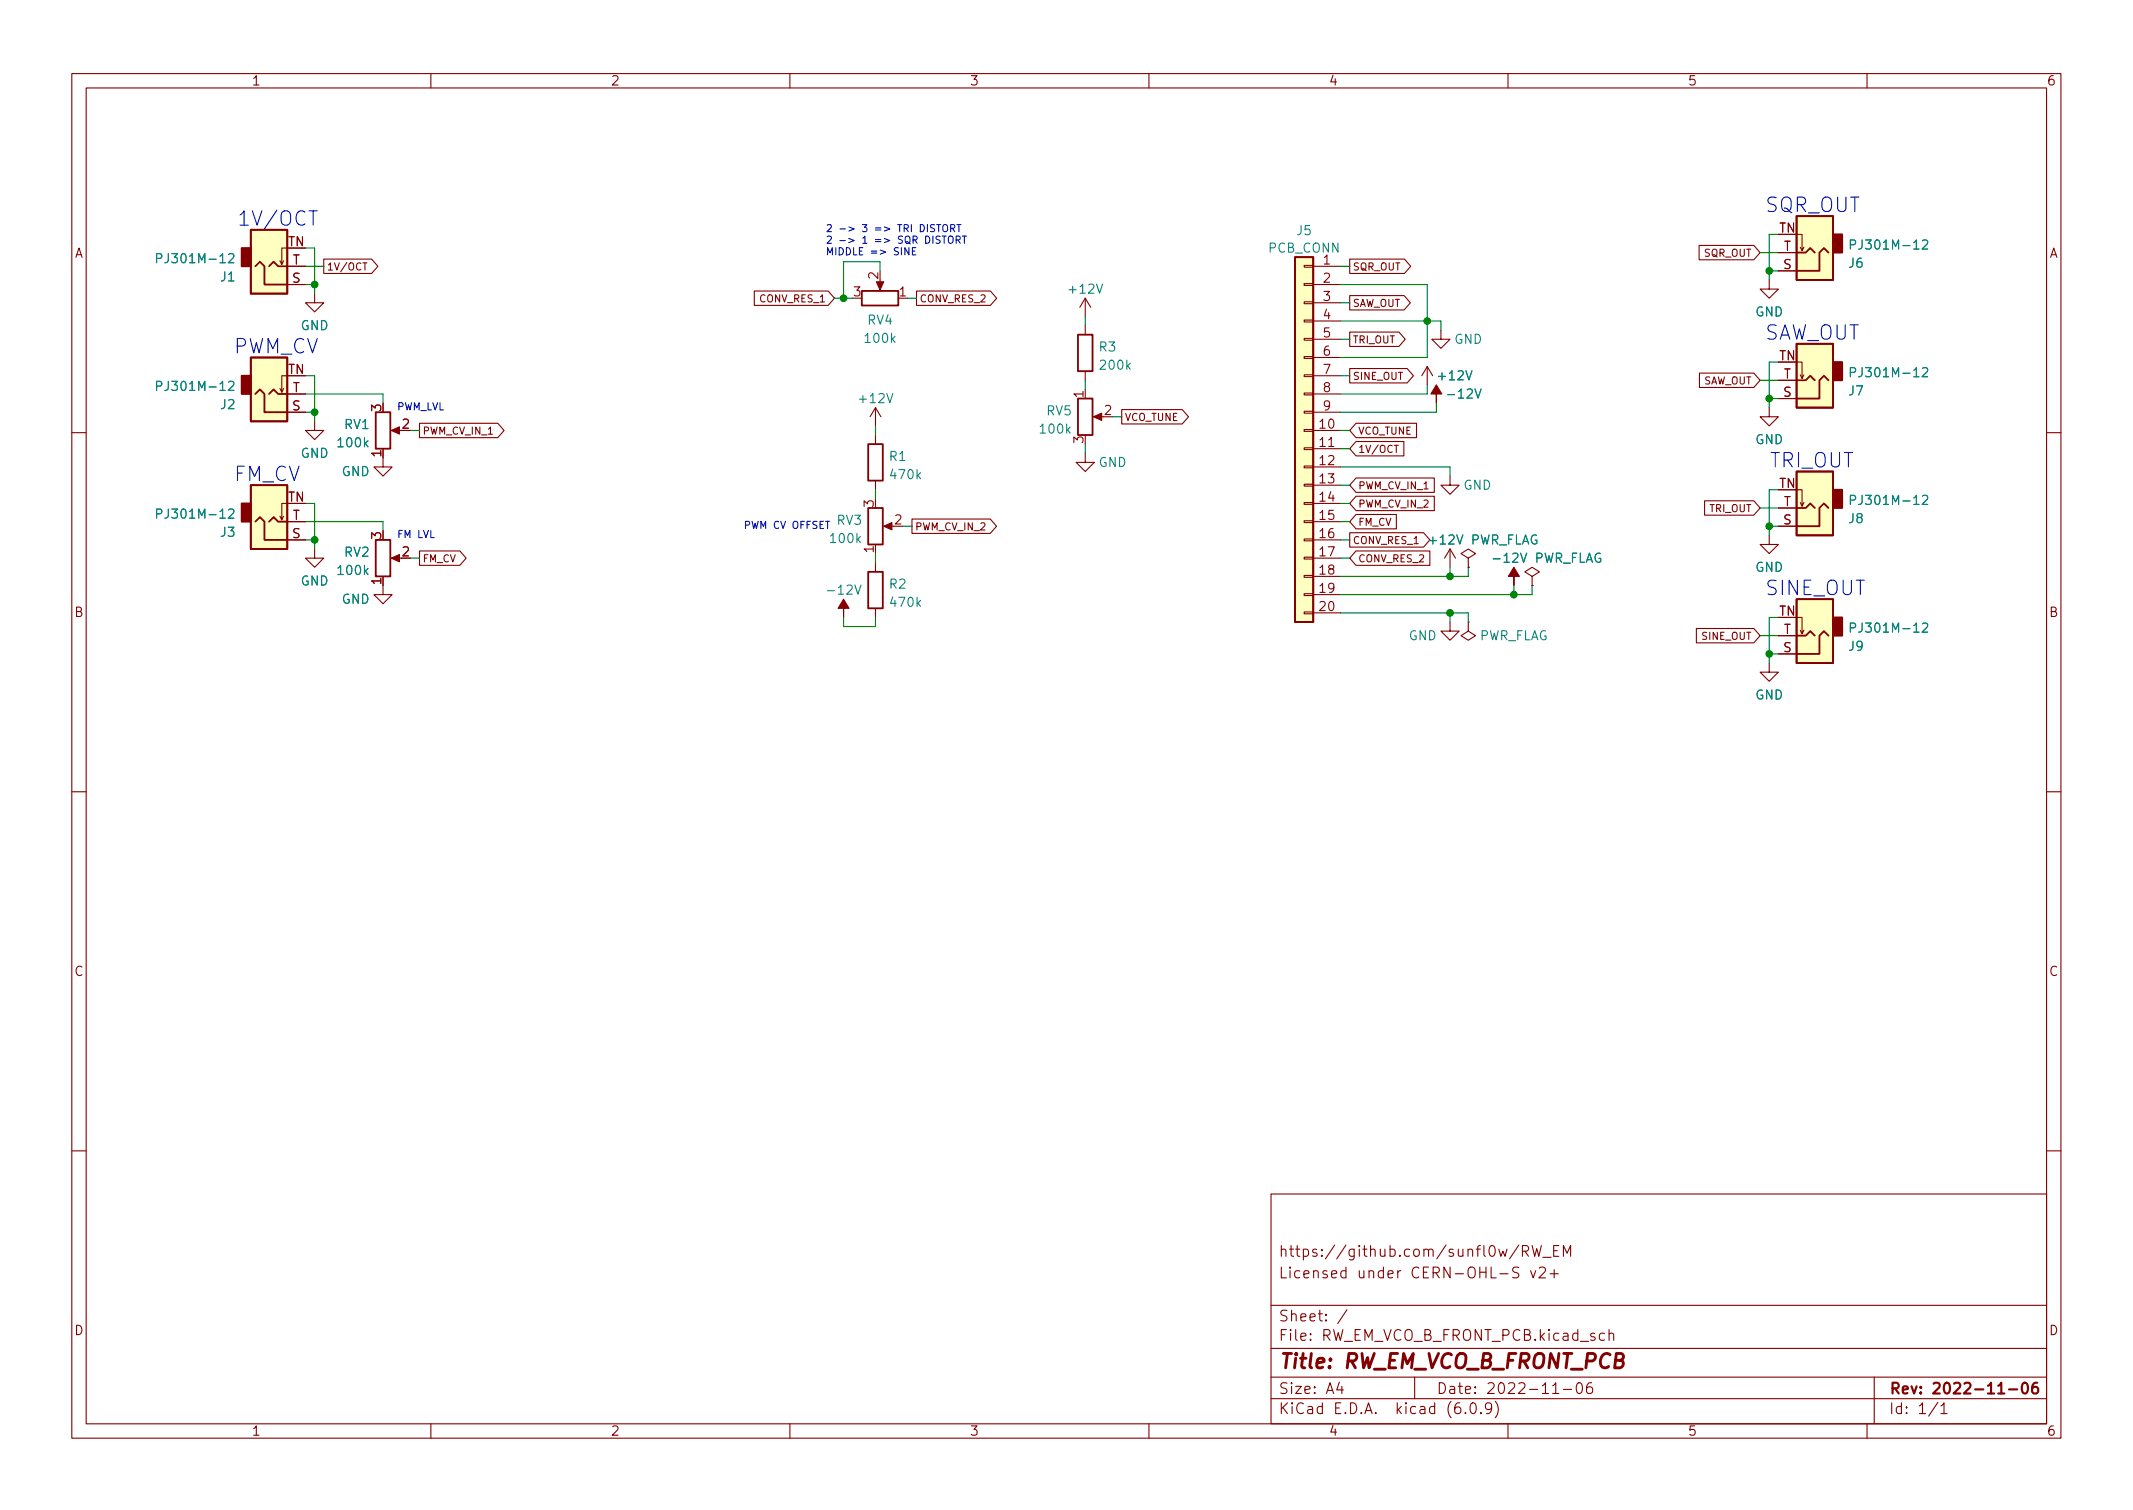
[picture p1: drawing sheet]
<svg xmlns="http://www.w3.org/2000/svg" width="297mm" height="210mm" viewBox="0 0 297 210" stroke-linecap="round" stroke-linejoin="round" font-family="sans-serif">
<g fill="none" stroke="#840000" stroke-width=".15">
<path d="M10 10.2h277v190.1h-277zM12 12.2h273v186.1h-273zM60 10.2v2M110 10.2v2M160 10.2v2M210 10.2v2M260 10.2v2M39.5 36.3l-.3 .5M40 34.5h-.8v2.3l-.2-.5M40 37.1h2.5M40 39.6h2.5M45.1 36.1h6.7l.8 1-.8 1h-6.7z"/>
<path d="M50.5 36.6h.6M122.6 39v1M181.6 39.5h1.3v.2h-1.3zM181.6 37h1.3v.2h-1.3zM182.9 37.1h3.8M182.9 39.6h3.8M188 36.1h7.6l.9 1-.9 1h-7.6zM236.6 34.2h7.6l.9 1-.9 1h-7.6zM246.4 39v1.3h-1.3l1.3 1.2 1.2-1.2h-1.2M247.6 37.7h2.6M247.6 35.2h2.6M250.2 32.6h.8v2.3l.2-.5"/>
<path d="M250.7 34.4l.3 .5M39.5 54.1l-.3 .5M40 52.3h-.8v2.3l-.2-.5M40 54.9h2.5M40 57.4h2.5M43.8 40.9v1.3h1.3l-1.3 1.2-1.3-1.2h1.3M43.8 58.7v1.2h1.3l-1.3 1.3-1.3-1.3h1.3M54.9 59.9h1M58.4 58.9h10.9l.9 1-.9 1h-10.9zM105 40.5h10.3l.9 1-.9 1h-10.3zM121.9 56.8v2.5M121.9 56.8l-.7 1.2"/>
<path d="M121.9 56.8l.8 1.2M127.6 40.5h10.3l.9 1-.9 1h-10.3zM151.1 41.5v2.6M151.1 45.3v1.3M151.1 51.7v1.3M151.1 41.5l-.7 1.3M151.1 41.5l.8 1.3M152.7 58h1M156.2 57h8.4l.9 1-.9 1h-8.4zM181.6 59.8h1.3v.3h-1.3zM181.6 57.3h1.3v.2h-1.3zM181.6 54.7h1.3v.3h-1.3z"/>
<path d="M181.6 52.2h1.3v.2h-1.3zM181.6 49.7h1.3v.2h-1.3zM181.6 47.1h1.3v.3h-1.3zM181.6 44.6h1.3v.2h-1.3zM181.6 42h1.3v.3h-1.3zM182.9 59.9h3.8M182.9 42.2h3.8M182.9 44.7h3.8M182.9 47.2h3.8M182.9 49.8h3.8M182.9 52.3h3.8M182.9 54.9h3.8"/>
<path d="M182.9 57.4h3.8M188 41.2h7.5l.9 1-.9 1h-7.5zM188 46.2h6.8l.9 1-.9 1h-6.8zM188 51.3h8l.8 1-.8 1h-8zM188.8 58.9h8.5v2h-8.5l-.8-1zM198.8 51l.7 1.3M198.8 51v2.6M198.8 51l-.8 1.3M200.7 46v1.2h-1.3l1.3 1.3 1.2-1.3h-1.2M236.7 52h7.5l.9 1-.9 1h-7.5zM246.4 56.8v1.2h-1.3l1.3 1.3 1.2-1.3h-1.2M247.6 55.5h2.6"/>
<path d="M247.6 53h2.6M250.2 50.4h.8v2.3l.2-.5M250.7 52.2l.3 .5M10 60.2h2M39.5 71.9l-.3 .5M40 70.1h-.8v2.3l-.2-.5M40 72.6h2.5M40 75.2h2.5M43.8 76.4v1.3h1.3l-1.3 1.3-1.3-1.3h1.3M53.3 63.7v1.3h1.3l-1.3 1.3-1.2-1.3h1.2M54.9 77.7h1M58.4 76.7h5.6l.9 1-.9 1h-5.6z"/>
<path d="M121.9 60.6v1.2M121.9 66.9v1.3M121.9 78.4v1.2M123.4 73.3h1.1M127 72.3h10.9l.9 1-.9 1h-10.9zM151.1 63.1v1.3h-1.2l1.2 1.3 1.3-1.3h-1.3M181.6 77.6h1.3v.2h-1.3zM181.6 75.1h1.3v.2h-1.3zM181.6 72.5h1.3v.3h-1.3zM181.6 70h1.3v.2h-1.3zM181.6 67.4h1.3v.3h-1.3zM181.6 64.9h1.3v.2h-1.3z"/>
<path d="M181.6 62.4h1.3v.2h-1.3zM182.9 62.5h3.8M182.9 65h3.8M182.9 67.6h3.8M182.9 70.1h3.8M182.9 72.6h3.8M182.9 75.2h3.8M182.9 77.7h3.8M188 74.2h10.2l.9 1-.9 1h-10.2zM188.8 61.5h6.7v2h-6.7l-.8-1zM188.8 69.1h10.9v2h-10.9l-.8-1zM188.8 66.6h10.9v2h-10.9l-.8-1z"/>
<path d="M188.8 71.6h5.7v2h-5.7l-.8-1zM188.8 76.7h10.3v2h-10.3l-.8-1zM194.2 62h.5M201.9 66.3v1.3h-1.2l1.2 1.2 1.3-1.2h-1.3M201.9 76.4l.8 1.3M201.9 76.4v2.6M201.9 76.4l-.7 1.3M204.5 77.7l1-.6-1-.7-1 .7 1 .6v1.3M204.5 79h.1M237.4 69.7h6.8l.9 1-.9 1h-6.8zM246.4 74.5v1.3h-1.3l1.3 1.3 1.2-1.3h-1.2M247.6 73.3h2.6"/>
<path d="M247.6 70.7h2.6M250.2 68.2h.8v2.3l.2-.5M250.7 70l.3 .5M285 60.2h2M53.3 81.5v1.3h1.3l-1.3 1.3-1.2-1.3h1.2M121.9 84.7v1.3M181.6 85.2h1.3v.3h-1.3zM181.6 82.7h1.3v.2h-1.3zM181.6 80.1h1.3v.3h-1.3zM182.9 80.3h3.8M182.9 82.8h3.8M182.9 85.3h3.8"/>
<path d="M201.9 86.6v1.3h-1.2l1.2 1.2 1.3-1.2h-1.3M204.5 86.6v1.3l1 .6-1 .6-1-.6 1-.6M204.5 86.6h.1M213.4 80.3l1-.7-1-.6-1.1 .6 1.1 .7v1.2M213.4 81.5h.1M236.2 87.5h8l.9 1-.9 1h-8zM246.4 92.3v1.3h-1.3l1.3 1.3 1.2-1.3h-1.2M247.6 91.1h2.6M247.6 88.5h2.6M250.2 86h.8v2.3l.2-.5M250.7 87.8l.3 .5M10 110.2h2"/>
<path d="M285 110.2h2M10 160.2h2M177 166.3h108v32h-108zM211.5 176.5l-.2-.1-.5 .1a.36 .36 0 0 0-.1 .4 .36 .36 0 0 0 .2 .2 .55 .55 0 0 1 .6 .4l-.1 .3-.2 .1h-.6M211.5 173.4l-1.3 1.9M212 174.2h.6a.41 .41 0 0 0 .3-.4 .41 .41 0 0 0-.3-.4h-.6v1.5M212.4 174.2l.5 .7M213.1 176.9l.4 1 .4-1M213.4 173.4l.3 1.5 .3-1 .3 1 .3-1.5M214.4 176.6l.2-.2 .5 .1a.41 .41 0 0 1 0 .6l-.8 .8h.9M214.9 175.1h1.1M215.9 177.4h1.1"/>
<path d="M216.4 174.1h.5M216.4 176.8v1.1M217.1 173.4h-.7v1.5h.7M217.7 174.9v-1.5l.5 1.1 .5-1.1v1.5M285 160.2h2M60 198.3v2M110 198.3v2M160 198.3v2M177 194.8h108M177 191.8h108M177 187.8h108M177 181.8h108"/>
<path d="M186.5 192.5l-.4 1h1M186.9 193v1M187.6 182.4l-1.3 1.9M197 191.8v3M204.1 196.7v.1h-.1l.1-.1v.1M204.9 195.4a.36 .36 0 0 1 .6 .2 .77 .77 0 0 1-.4 1.2 1 1 0 0 1-.2-1.4zM206.2 196.7l.1 .1h-.1h-.1l.1-.1v.1M207.7 196l-.3 .3h-.3l-.2-.3v-.4l.1-.2 .4-.1 .2 .2a.99 .99 0 0 1-.3 1.3h-.3M208.2 195.1a1.72 1.72 0 0 1 0 2.3M210 198.3v2M216.2 194h.9M217.7 193.5h1.2"/>
<path d="M219.7 192.6a.36 .36 0 0 1 .6 .2 .77 .77 0 0 1-.4 1.2 1 1 0 0 1-.2-1.4zM221.6 192.5a.59 .59 0 0 0-.7 .7v.5l.2 .3h.4l.2-.1 .1-.5-.2-.2-.4-.1-.3 .3M223.4 185.7l-.4-.1-.3 .3v.4l.2 .3h.1h.4M224.1 185.8a.37 .37 0 0 1 .6 0v.8M224.1 185.1v1.5M260 198.3v2M261 191.8v6.5M269.9 195.3l-1.3 1.9M270.3 195.8l.4-.5v1.5M270.3 196.8h.9"/>
</g>
<path d="M279.8 193.5h1.1M281.7 192.7a.36 .36 0 0 1 .4-.2 .36 .36 0 0 1 .2 .3 .77 .77 0 0 1-.4 1.2 .91 .91 0 0 1-.2-1.3zM283.7 192.5a.59 .59 0 0 0-.7 .7v.5l.1 .3h.5l.2-.1v-.5l-.1-.2-.4-.1-.3 .3" fill="none" stroke="#840000" stroke-width=".3"/>
<g fill="#840000" stroke="#840000" stroke-width=".15">
<path d="M54.5 59.9l1.1-.5v1z"/>
<path d="M200 53.6l.8 1.3h-.8v1.2v-1.2h-.7z"/>
<path d="M152.3 58l1.1-.5v1z"/>
<path d="M117.5 83.4l.7 1.3h-.7v1.3v-1.3h-.8z"/>
<path d="M122 39.2h1.1l-.5 1.2z"/>
<path d="M210.8 79l.8 1.3h-.8v1.2v-1.2h-.7z"/>
<path d="M123.1 73.3l1.1-.5v1z"/>
<path d="M54.5 77.7l1.1-.5v1z"/>
</g>
<g fill="none" stroke="#840000" stroke-width=".25">
<path d="M34.9 32h5.1v8.9h-5.1zM35.6 37.1l.6-.7 .6 .7v2.5h3.2M37.5 37.1l.6-.7 .6 .7h1.3M180.3 35.8h2.6v50.8h-2.6zM250.2 30.1h5.1v8.9h-5.1zM250.2 35.2h1.3l.6-.7 .6 .7M254.6 35.2l-.6-.7-.6 .7v2.5h-3.2M34.9 49.8h5.1v8.9h-5.1zM35.6 54.9l.6-.7 .6 .7v2.5h3.2M37.5 54.9l.6-.7 .6 .7h1.3M52.3 57.4h2.1v5.1h-2.1zM120 40.5h5.1v2h-5.1z"/>
<path d="M150.1 55.5h2v5.1h-2zM150.1 46.6h2v5.1h-2zM250.2 47.9h5.1v8.9h-5.1zM250.2 53h1.3l.6-.7 .6 .7M254.6 53l-.6-.7-.6 .7v2.5h-3.2M34.9 67.6h5.1v8.8h-5.1zM35.6 72.6l.6-.6 .6 .6v2.6h3.2M37.5 72.6l.6-.6 .6 .6h1.3M52.3 75.2h2.1v5.1h-2.1zM120.9 61.8h2v5.1h-2zM120.9 79.6h2v5.1h-2zM120.9 70.7h2v5.1h-2z"/>
<path d="M250.2 65.7h5.1v8.8h-5.1zM250.2 70.7h1.3l.6-.6 .6 .6M254.6 70.7l-.6-.6-.6 .6v2.6h-3.2M250.2 83.4h5.1v8.9h-5.1zM250.2 88.5h1.3l.6-.6 .6 .6M254.6 88.5l-.6-.6-.6 .6v2.6h-3.2"/>
</g>
<g fill="#ffffc2" stroke="#ffffc2" stroke-width=".14">
<path d="M180.3 35.8h2.6v50.8h-2.6z"/>
<path d="M34.9 67.6h5.1v8.8h-5.1z"/>
<path d="M250.2 30.1h5.1v8.9h-5.1z"/>
<path d="M34.9 32h5.1v8.9h-5.1z"/>
<path d="M34.9 49.8h5.1v8.9h-5.1z"/>
<path d="M250.2 65.7h5.1v8.8h-5.1z"/>
<path d="M250.2 83.4h5.1v8.9h-5.1z"/>
<path d="M250.2 47.9h5.1v8.9h-5.1z"/>
</g>
<g fill="#840000" stroke="#840000" stroke-width=".25">
<path d="M33.7 70.1h1.2v2.5h-1.2z"/>
<path d="M255.3 32.6h1.2v2.6h-1.2z"/>
<path d="M33.7 34.5h1.2v2.6h-1.2z"/>
<path d="M33.7 52.3h1.2v2.6h-1.2z"/>
<path d="M255.3 68.2h1.2v2.5h-1.2z"/>
<path d="M255.3 86h1.2v2.5h-1.2z"/>
<path d="M255.3 50.4h1.2v2.6h-1.2z"/>
</g>
<g fill="none" stroke="#008484" stroke-width=".15">
<path d="M21.8 36l.6-.1 .1-.2v-.3l-.2-.1h-.5v1.3M31.8 35.4l.2-.1h.3l.2 .1 .1 .3-.1 .2-.7 .7h.8M257.7 34.1l.6-.1 .1-.2-.1-.3-.1-.1h-.5v1.3M267.7 33.5l.2-.1h.3l.2 .1v.3v.2l-.7 .7h.7M21.8 53.8l.6-.1 .1-.2v-.3l-.2-.1h-.5v1.3M31.8 53.2l.2-.1h.3l.2 .1 .1 .3-.1 .1-.7 .8h.8M257.7 51.9l.6-.1 .1-.2-.1-.3-.1-.1h-.5v1.3M267.7 51.3l.2-.1h.3l.2 .1v.3v.1l-.7 .8h.7M21.8 71.5h.6l.1-.2v-.3l-.2-.1h-.5v1.2M31.8 71l.2-.1h.3l.2 .1 .1 .2-.1 .2-.7 .7h.8M257.7 69.6h.6l.1-.2-.1-.3-.1-.1h-.5v1.2M267.7 69.1l.2-.1h.3l.2 .1v.2v.2l-.7 .7h.7"/>
<path d="M257.7 87.4h.6l.1-.2-.1-.3-.1-.1h-.5v1.2M267.7 86.9l.2-.1h.3l.2 .1v.2v.2l-.7 .7h.7"/>
</g>
<g fill="none" stroke="#0000c2" stroke-width=".15">
<path d="M33.4 29.9l.6-.5v2M33.4 31.4h1.2M126.6 34.5v1l-.6-1v1M127.1 35h.3M127.5 34.5h-.4v1h.4M130.2 31.3h-.4l-.2 .2 .1 .2 .4 .2v.3l-.1 .1-.4-.1M130.4 31.3h.6M130.7 31.3v1M131.2 32.9h.6M131.3 31.4l.2-.1a.34 .34 0 0 1 .5 .3v.3a.33 .33 0 0 1-.4 .4 .33 .33 0 0 1-.3-.4zM131.5 32.9v1M132.1 33l.2-.1a.34 .34 0 0 1 .4 .3v.3a.33 .33 0 0 1-.3 .4 .33 .33 0 0 1-.3-.4z"/>
<path d="M132.4 31.8l.5-.1 .1-.1-.1-.2-.5-.1v1M132.6 31.8l.4 .5M133.2 33.4h.4l.1-.2v-.2l-.5-.1v1M133.2 31.3h.6M133.4 33.4l.3 .5M133.5 31.3v1M134 32.9h.6M134.3 32.9v1"/>
</g>
<g fill="none" stroke="#008400" stroke-width=".15">
<path d="M42.5 37.1h2.6M42.5 39.6h1.3M42.5 34.5h1.3v6.4M122.6 37.7v-1.3h-5.1v5.1M186.7 37.1h1.3M186.7 39.6h12.1v10.2h-12.1M245.1 35.2h2.5M246.4 37.7h1.2M247.6 32.6h-1.2v6.4M42.5 52.3h1.3v6.4M42.5 54.9h10.8v1.2M42.5 57.4h1.3"/>
<path d="M57.1 59.9h1.3M116.2 41.5h2.5M121.9 59.3v1.3M126.4 41.5h1.2M151.1 44.1v1.2M151.1 53v1.2M154.9 58h1.3M186.7 44.7h14v1.3M186.7 47.2h1.3M186.7 42.2h1.3M186.7 52.3h1.3M186.7 59.9h1.3"/>
<path d="M198.8 53.6v1.3h-12.1M200 56.1v1.3h-13.3M245.1 53h2.5M246.4 55.5h1.2M247.6 50.4h-1.2v6.4M42.5 75.2h1.3M42.5 70.1h1.3v6.3M42.5 72.6h10.8v1.3M57.1 77.7h1.3M121.9 68.2v1.3M121.9 77.1v1.3M125.7 73.3h1.3"/>
<path d="M151.1 61.8v1.3M186.7 75.2h1.3M186.7 72.6h1.3M186.7 77.7h1.3M186.7 65h15.2v1.3M186.7 62.5h1.3M186.7 70.1h1.3M186.7 67.6h1.3M201.9 79v1.3M204.5 79v1.3h-17.8M245.1 70.7h2.5M246.4 73.3h1.2"/>
<path d="M247.6 68.2h-1.2v6.3M117.5 86v1.2h4.4v-1.2M186.7 85.3h17.8v1.3M201.9 85.3v1.3M210.8 81.5v1.3M213.4 81.5v1.3h-26.7M245.1 88.5h2.5M246.4 91.1h1.2M247.6 86h-1.2v6.3"/>
</g>
<g fill="#008400" stroke="#008400" stroke-width=".15">
<circle cx="246.4" cy="91.1" r=".46"/>
<circle cx="246.4" cy="73.3" r=".46"/>
<circle cx="246.4" cy="37.7" r=".46"/>
<circle cx="246.4" cy="55.5" r=".46"/>
<circle cx="198.8" cy="44.7" r=".46"/>
<circle cx="43.8" cy="57.4" r=".46"/>
<circle cx="43.8" cy="39.6" r=".46"/>
<circle cx="43.8" cy="75.2" r=".46"/>
<circle cx="117.5" cy="41.5" r=".46"/>
<circle cx="201.9" cy="80.3" r=".46"/>
<circle cx="201.9" cy="85.3" r=".46"/>
<circle cx="210.8" cy="82.8" r=".46"/>
</g>
<g font-size="2.8" fill="#0000c2">
<text x="245.7" y="29.5">SQR_OUT</text>
<text x="34.4" y="31.4">1V/OCT</text>
<text x="245.7" y="47.3">SAW_OUT</text>
<text x="32.2" y="49.2">PWM_CV</text>
<text x="246.4" y="65.1">TRI_OUT</text>
<text x="32.5" y="67">FM_CV</text>
<text x="245.7" y="82.9">SINE_OUT</text>
</g>
<text font-size="2.8" fill="#840000" x="178" y="190.6">Title: RW_EM_VCO_B_FRONT_PCB</text>
<g font-size="2.1" fill="#840000">
<text x="178" y="178">Licensed under CERN-OHL-S v2+</text>
<text x="178" y="175">https://github.com/sunfl0w/RW_EM</text>
<text x="178" y="184">Sheet: /</text>
<text x="178" y="186.7">File: RW_EM_VCO_B_FRONT_PCB.kicad_sch</text>
<text x="178" y="196.9">KiCad E.D.A. kicad (6.0.9)</text>
<text x="178" y="194.1">Size: A4</text>
<text x="200" y="194.1">Date: 2022-11-06</text>
<text x="263" y="194.1">Rev: 2022-11-06</text>
<text x="263" y="196.9">Id: 1/1</text>
</g>
<g font-size="1.8" fill="#840000">
<text x="35" y="11.9">1</text>
<text x="85" y="11.9">2</text>
<text x="135" y="11.9">3</text>
<text x="185" y="11.9">4</text>
<text x="235" y="11.9">5</text>
<text x="285" y="11.9">6</text>
<text x="10.3" y="35.9">A</text>
<text x="40.1" y="34.3">TN</text>
<text x="247.7" y="32.4">TN</text>
<text x="248.4" y="34.9">T</text>
<text x="285.3" y="35.9">A</text>
<text x="40.7" y="39.4">S</text>
<text x="40.7" y="36.8">T</text>
<text x="118.9" y="41.3">3</text>
<text x="122.3" y="38.8" transform="rotate(-90 122.3 38.8)">2</text>
<text x="125.2" y="41.3">1</text>
<text x="184.3" y="36.8">1</text>
<text x="184.3" y="39.4">2</text>
<text x="184.3" y="41.9">3</text>
<text x="248.3" y="37.5">S</text>
<text x="184.3" y="44.4">4</text>
<text x="184.3" y="47">5</text>
<text x="40.1" y="52.1">TN</text>
<text x="184.3" y="49.5">6</text>
<text x="184.3" y="52.1">7</text>
<text x="247.7" y="50.2">TN</text>
<text x="248.4" y="52.7">T</text>
<text x="40.7" y="57.1">S</text>
<text x="40.7" y="54.6">T</text>
<text x="53.1" y="57.3" transform="rotate(-90 53.1 57.3)">3</text>
<text x="56" y="59.7">2</text>
<text x="150.9" y="55.4" transform="rotate(-90 150.9 55.4)">1</text>
<text x="153.8" y="57.8">2</text>
<text x="183.8" y="59.7">10</text>
<text x="184.3" y="54.6">8</text>
<text x="184.3" y="57.1">9</text>
<text x="248.3" y="55.2">S</text>
<text x="53.1" y="63.6" transform="rotate(-90 53.1 63.6)">1</text>
<text x="150.9" y="61.7" transform="rotate(-90 150.9 61.7)">3</text>
<text x="183.8" y="62.2">11</text>
<text x="183.8" y="64.8">12</text>
<text x="40.1" y="69.8">TN</text>
<text x="121.7" y="70.6" transform="rotate(-90 121.7 70.6)">3</text>
<text x="183.8" y="67.3">13</text>
<text x="183.8" y="69.8">14</text>
<text x="247.7" y="67.9">TN</text>
<text x="248.4" y="70.5">T</text>
<text x="40.7" y="74.9">S</text>
<text x="40.7" y="72.4">T</text>
<text x="53.1" y="75" transform="rotate(-90 53.1 75)">3</text>
<text x="56" y="77.5">2</text>
<text x="121.7" y="76.9" transform="rotate(-90 121.7 76.9)">1</text>
<text x="124.6" y="73">2</text>
<text x="183.8" y="72.4">15</text>
<text x="183.8" y="74.9">16</text>
<text x="183.8" y="77.5">17</text>
<text x="248.3" y="73">S</text>
<text x="53.1" y="81.4" transform="rotate(-90 53.1 81.4)">1</text>
<text x="183.8" y="80">18</text>
<text x="183.8" y="82.5">19</text>
<text x="10.3" y="85.9">B</text>
<text x="183.8" y="85.1">20</text>
<text x="247.7" y="85.7">TN</text>
<text x="248.4" y="88.3">T</text>
<text x="285.3" y="85.9">B</text>
<text x="248.3" y="90.8">S</text>
<text x="10.3" y="135.9">C</text>
<text x="285.3" y="135.9">C</text>
<text x="10.3" y="185.9">D</text>
<text x="285.3" y="185.9">D</text>
<text x="35" y="199.9">1</text>
<text x="85" y="199.9">2</text>
<text x="135" y="199.9">3</text>
<text x="185" y="199.9">4</text>
<text x="235" y="199.9">5</text>
<text x="285" y="199.9">6</text>
</g>
<g font-size="1.8" fill="#008484">
<text x="176.6" y="35.2">PCB_CONN</text>
<text x="180.6" y="32.7">J5</text>
<text x="258.5" y="34.7">PJ301M-12</text>
<text x="22.6" y="36.6">PJ301M-12</text>
<text x="30.7" y="39.2">J1</text>
<text x="149" y="40.9">+12V</text>
<text x="257.5" y="37.3">J6</text>
<text x="41.8" y="46">GND</text>
<text x="120.6" y="47.7">100k</text>
<text x="120.8" y="45.2">RV4</text>
<text x="202.5" y="47.9">GND</text>
<text x="244.4" y="44.1">GND</text>
<text x="153.1" y="48.9">R3</text>
<text x="153.3" y="51.5">200k</text>
<text x="200.5" y="53">+12V</text>
<text x="258.5" y="52.5">PJ301M-12</text>
<text x="22.6" y="54.4">PJ301M-12</text>
<text x="30.7" y="57">J2</text>
<text x="48" y="59.7">RV1</text>
<text x="119.8" y="56.1">+12V</text>
<text x="145.8" y="57.8">RV5</text>
<text x="202" y="55.5">-12V</text>
<text x="257.5" y="55.1">J7</text>
<text x="41.8" y="63.7">GND</text>
<text x="47.2" y="62.3">100k</text>
<text x="123.9" y="64.2">R1</text>
<text x="145" y="60.4">100k</text>
<text x="153" y="65">GND</text>
<text x="244.4" y="61.8">GND</text>
<text x="47.6" y="66.3">GND</text>
<text x="124.1" y="66.7">470k</text>
<text x="203.8" y="68.2">GND</text>
<text x="258.5" y="70.3">PJ301M-12</text>
<text x="22.6" y="72.2">PJ301M-12</text>
<text x="30.7" y="74.7">J3</text>
<text x="48" y="77.5">RV2</text>
<text x="115.8" y="75.6">100k</text>
<text x="116.6" y="73.1">RV3</text>
<text x="199.2" y="75.8">+12V PWR_FLAG</text>
<text x="257.5" y="72.8">J8</text>
<text x="41.8" y="81.5">GND</text>
<text x="47.2" y="80.1">100k</text>
<text x="115.6" y="82.8">-12V</text>
<text x="123.9" y="82">R2</text>
<text x="208.3" y="78.4">-12V</text>
<text x="213.5" y="78.4">PWR_FLAG</text>
<text x="244.4" y="79.6">GND</text>
<text x="47.6" y="84.1">GND</text>
<text x="124.1" y="84.5">470k</text>
<text x="196.2" y="89.1">GND</text>
<text x="205.9" y="89.1">PWR_FLAG</text>
<text x="258.5" y="88.1">PJ301M-12</text>
<text x="257.5" y="90.6">J9</text>
<text x="244.4" y="97.4">GND</text>
</g>
<g font-size="1.4" fill="#0000c2">
<text x="114.9" y="32.3">2 -&gt; 3 =&gt; TRI DISTORT</text>
<text x="114.9" y="33.9">2 -&gt; 1 =&gt; SQR DISTORT</text>
<text x="114.9" y="35.5">MIDDLE =&gt; SINE</text>
<text x="55.2" y="57.1">PWM_LVL</text>
<text x="55.2" y="74.9">FM LVL</text>
<text x="103.5" y="73.6">PWM CV OFFSET</text>
</g>
<g font-size="1.4" fill="#840000">
<text x="237.3" y="35.7">SQR_OUT</text>
<text x="45.5" y="37.6">1V/OCT</text>
<text x="188.3" y="37.6">SQR_OUT</text>
<text x="105.9" y="42.1">CONV_RES_1</text>
<text x="128" y="42.1">CONV_RES_2</text>
<text x="188.3" y="42.7">SAW_OUT</text>
<text x="188.3" y="47.8">TRI_OUT</text>
<text x="188.3" y="52.9">SINE_OUT</text>
<text x="237" y="53.5">SAW_OUT</text>
<text x="156.6" y="58.6">VCO_TUNE</text>
<text x="58.8" y="60.5">PWM_CV_IN_1</text>
<text x="189.1" y="63">1V/OCT</text>
<text x="189.1" y="60.5">VCO_TUNE</text>
<text x="189.1" y="70.7">PWM_CV_IN_2</text>
<text x="189.1" y="68.1">PWM_CV_IN_1</text>
<text x="238" y="71.3">TRI_OUT</text>
<text x="127.4" y="73.8">PWM_CV_IN_2</text>
<text x="188.3" y="75.7">CONV_RES_1</text>
<text x="189.1" y="73.2">FM_CV</text>
<text x="58.8" y="78.3">FM_CV</text>
<text x="189.1" y="78.3">CONV_RES_2</text>
<text x="237" y="89.1">SINE_OUT</text>
</g>
</svg>
